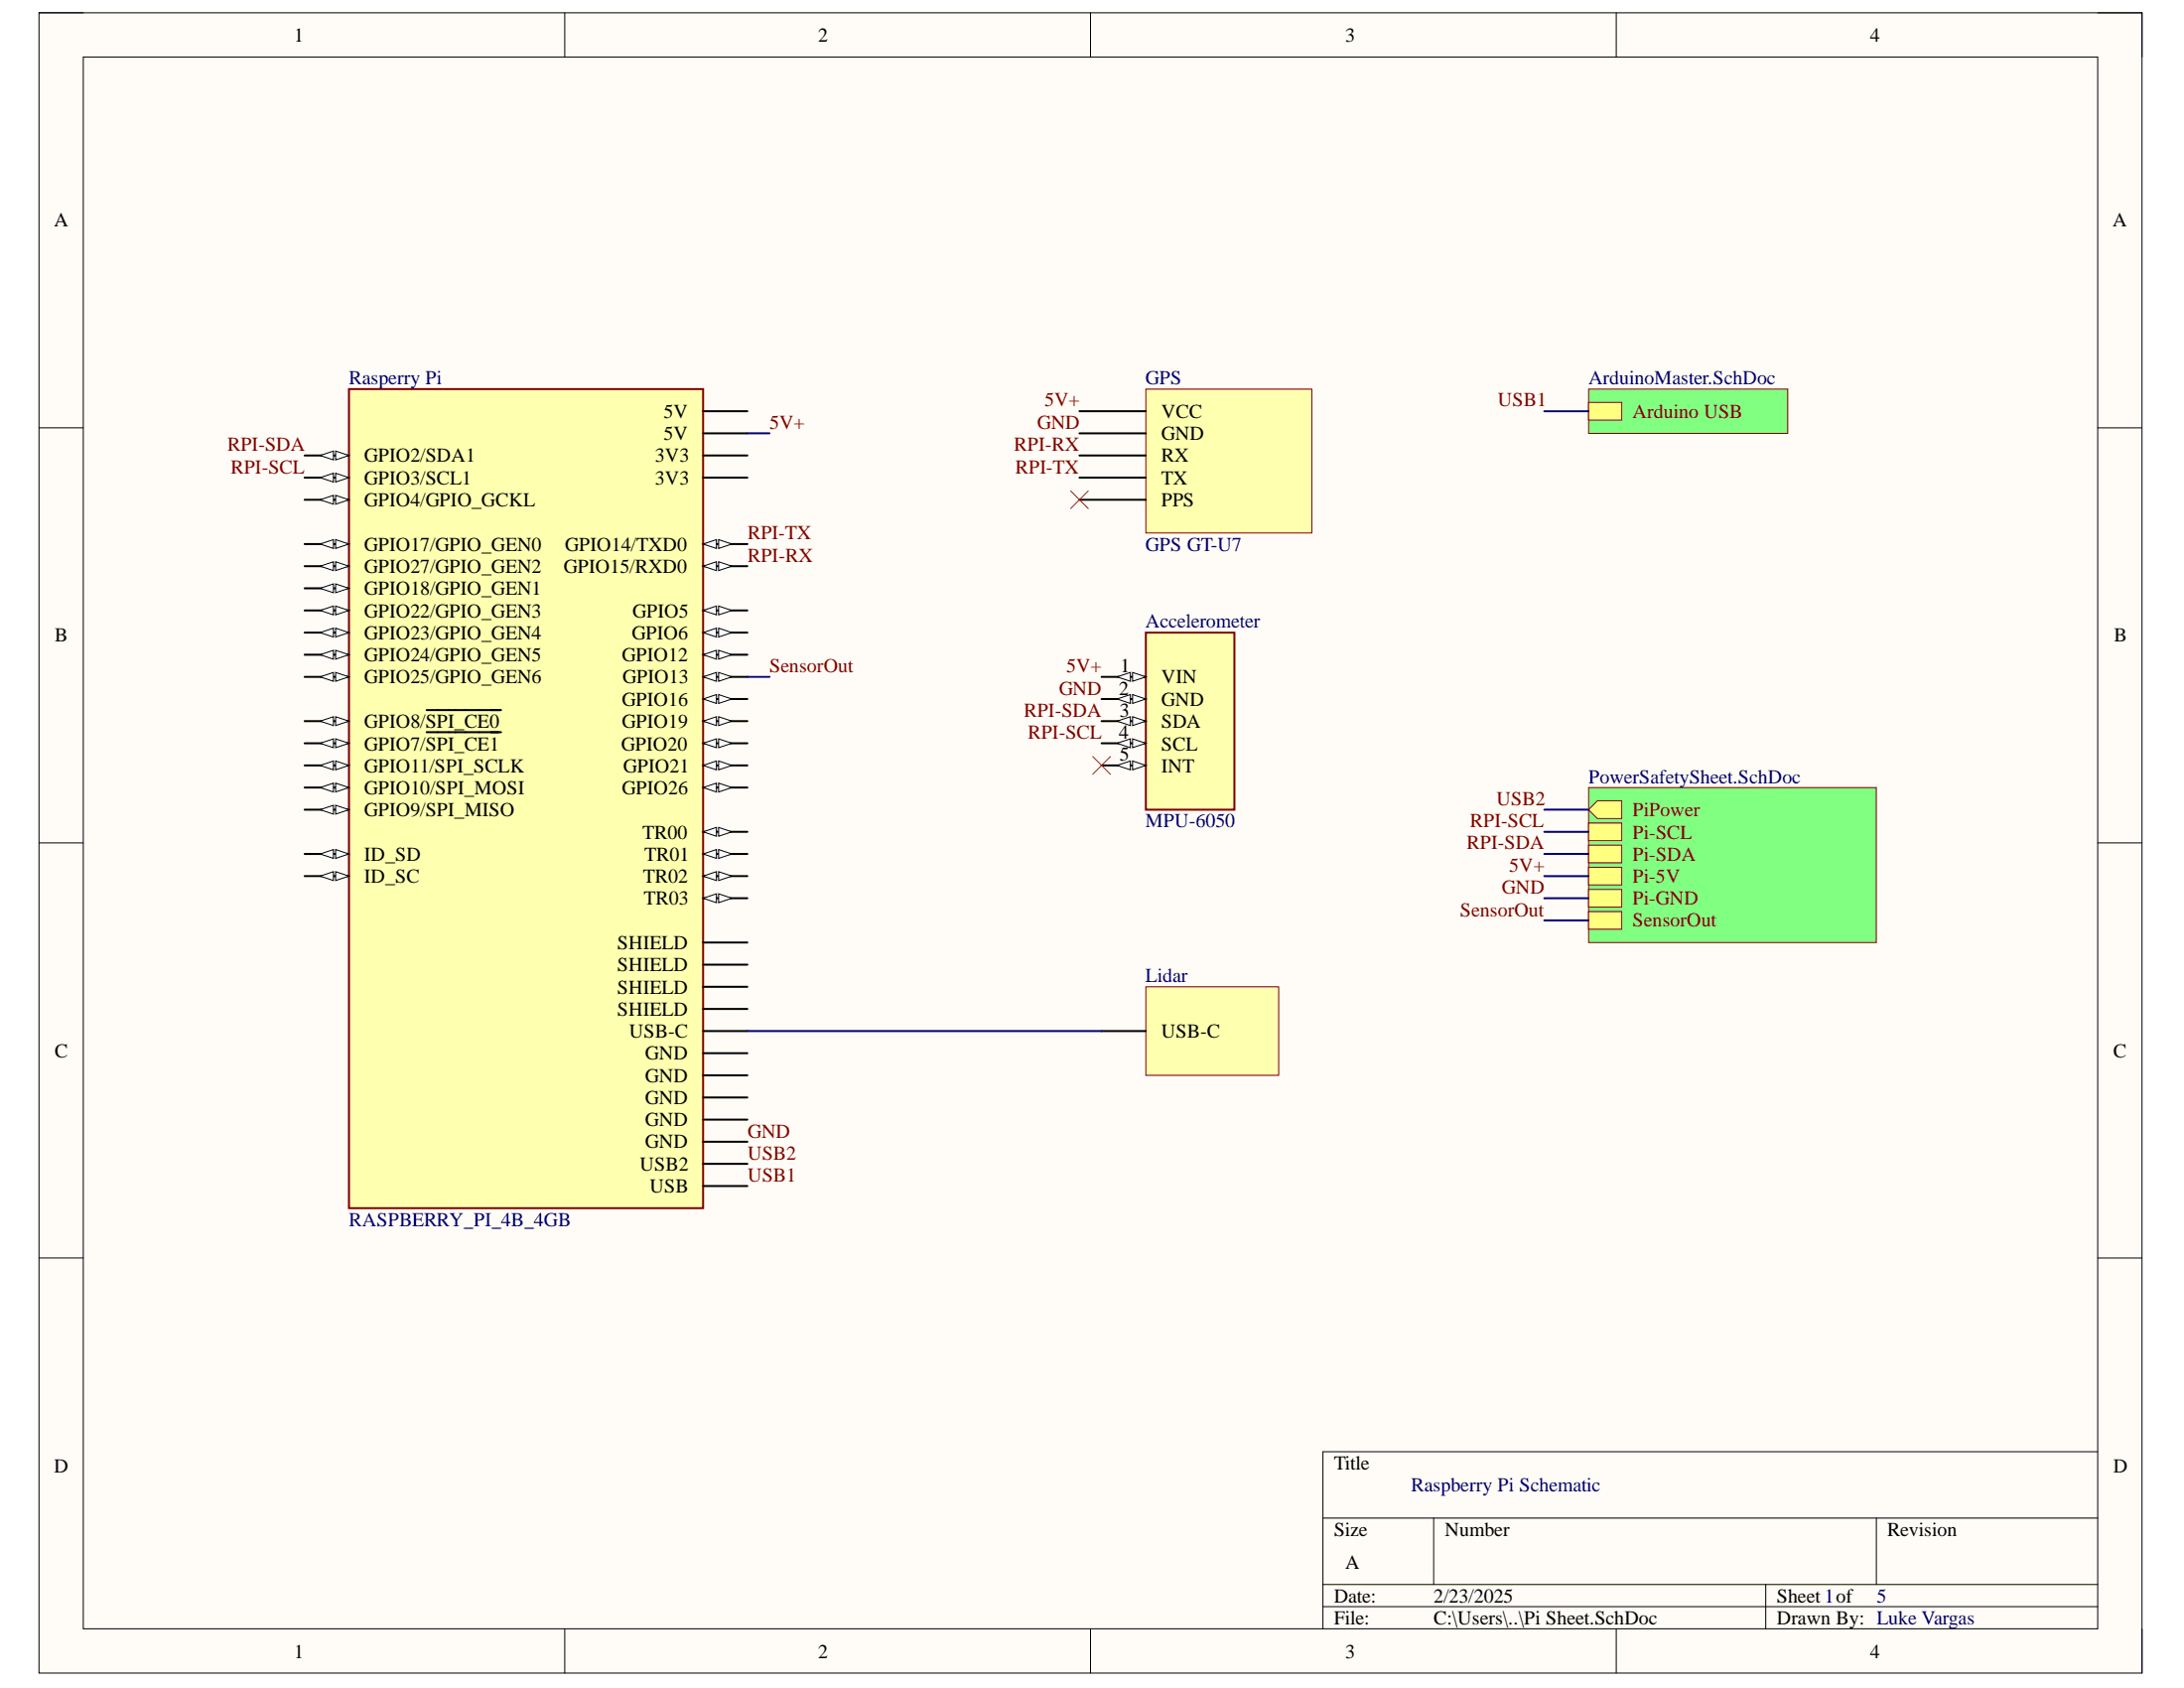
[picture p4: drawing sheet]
<svg xmlns="http://www.w3.org/2000/svg" width="279mm" height="216mm" viewBox="0 0 279 216" stroke-linecap="round" stroke-linejoin="round" font-family="sans-serif">
<path d="M5 1.6h269v212.4h-269z" fill-rule="evenodd" fill="#fffcf8"/>
<path d="M5 1.6h269v212.4h-269z" fill="none" stroke="#000" stroke-width=".13"/>
<path d="M10.7 7.3h257.7v201h-257.7z" fill-rule="evenodd" fill="#fffcf8"/>
<g fill="none" stroke="#000" stroke-width=".13">
<path d="M5 1.6h5.7M10.7 7.3h257.7v201h-257.7zM72.2 1.6v5.7M139.5 1.6v5.7M206.8 1.6v5.7M268.4 1.6h5.6v5.7M5 54.7h5.7M268.4 54.7h5.6M5 107.8h5.7M268.4 107.8h5.6M5 160.9h5.7M268.4 160.9h5.6"/>
<path d="M169.2 194.2h99.2M183.4 194.2v8.5M240 194.2v8.5M268.4 185.7h-99.2v22.6M72.2 208.3v5.7M139.5 208.3v5.7M169.2 202.7h99.2M169.2 205.5h99.2M206.8 208.3v5.7M225.9 202.7v5.6M274 208.3v5.7"/>
</g>
<path d="M44.6 49.8h45.3v104.7h-45.3z" fill-rule="evenodd" fill="#ffffb0"/>
<path d="M44.6 49.8h45.3v104.7h-45.3z" fill="none" stroke="#800000" stroke-width=".25"/>
<path d="M39 58.3h5.6" fill="none" stroke="#000" stroke-width=".25"/>
<path d="M42.9 57.7l1.7 .6-1.7 .5z" fill="#f8fcff"/>
<path d="M42.9 57.7l1.7 .6-1.7 .5z" fill="none" stroke="#000" stroke-width=".13"/>
<path d="M41 58.3l1.7-.6v1.1z" fill="#f8fcff"/>
<path d="M41 58.3l1.7-.6v1.1z" fill="none" stroke="#000" stroke-width=".13"/>
<path d="M39 61.1h5.6" fill="none" stroke="#000" stroke-width=".25"/>
<path d="M42.9 60.5l1.7 .6-1.7 .6z" fill="#f8fcff"/>
<path d="M42.9 60.5l1.7 .6-1.7 .6z" fill="none" stroke="#000" stroke-width=".13"/>
<path d="M41 61.1l1.7-.6v1.2z" fill="#f8fcff"/>
<path d="M41 61.1l1.7-.6v1.2z" fill="none" stroke="#000" stroke-width=".13"/>
<path d="M39 63.9h5.6" fill="none" stroke="#000" stroke-width=".25"/>
<path d="M42.9 63.4l1.7 .5-1.7 .6z" fill="#f8fcff"/>
<path d="M42.9 63.4l1.7 .5-1.7 .6z" fill="none" stroke="#000" stroke-width=".13"/>
<path d="M41 63.9l1.7-.5v1.1z" fill="#f8fcff"/>
<path d="M41 63.9l1.7-.5v1.1z" fill="none" stroke="#000" stroke-width=".13"/>
<path d="M39 69.6h5.6" fill="none" stroke="#000" stroke-width=".25"/>
<path d="M42.9 69l1.7 .6-1.7 .5z" fill="#f8fcff"/>
<path d="M42.9 69l1.7 .6-1.7 .5z" fill="none" stroke="#000" stroke-width=".13"/>
<path d="M41 69.6l1.7-.6v1.1z" fill="#f8fcff"/>
<path d="M41 69.6l1.7-.6v1.1z" fill="none" stroke="#000" stroke-width=".13"/>
<path d="M39 72.4h5.6" fill="none" stroke="#000" stroke-width=".25"/>
<path d="M42.9 71.9l1.7 .5-1.7 .6z" fill="#f8fcff"/>
<path d="M42.9 71.9l1.7 .5-1.7 .6z" fill="none" stroke="#000" stroke-width=".13"/>
<path d="M41 72.4l1.7-.5v1.1z" fill="#f8fcff"/>
<path d="M41 72.4l1.7-.5v1.1z" fill="none" stroke="#000" stroke-width=".13"/>
<path d="M39 75.2h5.6" fill="none" stroke="#000" stroke-width=".25"/>
<path d="M42.9 74.7l1.7 .5-1.7 .6z" fill="#f8fcff"/>
<path d="M42.9 74.7l1.7 .5-1.7 .6z" fill="none" stroke="#000" stroke-width=".13"/>
<path d="M41 75.2l1.7-.5v1.1z" fill="#f8fcff"/>
<path d="M41 75.2l1.7-.5v1.1z" fill="none" stroke="#000" stroke-width=".13"/>
<path d="M39 78.1h5.6" fill="none" stroke="#000" stroke-width=".25"/>
<path d="M42.9 77.5l1.7 .6-1.7 .5z" fill="#f8fcff"/>
<path d="M42.9 77.5l1.7 .6-1.7 .5z" fill="none" stroke="#000" stroke-width=".13"/>
<path d="M41 78.1l1.7-.6v1.1z" fill="#f8fcff"/>
<path d="M41 78.1l1.7-.6v1.1z" fill="none" stroke="#000" stroke-width=".13"/>
<path d="M39 80.9h5.6" fill="none" stroke="#000" stroke-width=".25"/>
<path d="M42.9 80.3l1.7 .6-1.7 .6z" fill="#f8fcff"/>
<path d="M42.9 80.3l1.7 .6-1.7 .6z" fill="none" stroke="#000" stroke-width=".13"/>
<path d="M41 80.9l1.7-.6v1.2z" fill="#f8fcff"/>
<path d="M41 80.9l1.7-.6v1.2z" fill="none" stroke="#000" stroke-width=".13"/>
<path d="M39 83.7h5.6" fill="none" stroke="#000" stroke-width=".25"/>
<path d="M42.9 83.2l1.7 .5-1.7 .6z" fill="#f8fcff"/>
<path d="M42.9 83.2l1.7 .5-1.7 .6z" fill="none" stroke="#000" stroke-width=".13"/>
<path d="M41 83.7l1.7-.5v1.1z" fill="#f8fcff"/>
<path d="M41 83.7l1.7-.5v1.1z" fill="none" stroke="#000" stroke-width=".13"/>
<path d="M39 86.6h5.6" fill="none" stroke="#000" stroke-width=".25"/>
<path d="M42.9 86l1.7 .6-1.7 .5z" fill="#f8fcff"/>
<path d="M42.9 86l1.7 .6-1.7 .5z" fill="none" stroke="#000" stroke-width=".13"/>
<path d="M41 86.6l1.7-.6v1.1z" fill="#f8fcff"/>
<path d="M41 86.6l1.7-.6v1.1z" fill="none" stroke="#000" stroke-width=".13"/>
<path d="M39 92.2h5.6" fill="none" stroke="#000" stroke-width=".25"/>
<path d="M42.9 91.7l1.7 .5-1.7 .6z" fill="#f8fcff"/>
<path d="M42.9 91.7l1.7 .5-1.7 .6z" fill="none" stroke="#000" stroke-width=".13"/>
<path d="M41 92.2l1.7-.5v1.1z" fill="#f8fcff"/>
<path d="M41 92.2l1.7-.5v1.1z" fill="none" stroke="#000" stroke-width=".13"/>
<path d="M39 95.1h5.6M54.6 90.8h9.5" fill="none" stroke="#000" stroke-width=".25"/>
<path d="M42.9 94.5l1.7 .6-1.7 .5z" fill="#f8fcff"/>
<path d="M42.9 94.5l1.7 .6-1.7 .5z" fill="none" stroke="#000" stroke-width=".13"/>
<path d="M41 95.1l1.7-.6v1.1z" fill="#f8fcff"/>
<path d="M41 95.1l1.7-.6v1.1z" fill="none" stroke="#000" stroke-width=".13"/>
<path d="M39 97.9h5.6M54.6 93.7h9.5" fill="none" stroke="#000" stroke-width=".25"/>
<path d="M42.9 97.3l1.7 .6-1.7 .6z" fill="#f8fcff"/>
<path d="M42.9 97.3l1.7 .6-1.7 .6z" fill="none" stroke="#000" stroke-width=".13"/>
<path d="M41 97.9l1.7-.6v1.2z" fill="#f8fcff"/>
<path d="M41 97.9l1.7-.6v1.2z" fill="none" stroke="#000" stroke-width=".13"/>
<path d="M39 100.7h5.6" fill="none" stroke="#000" stroke-width=".25"/>
<path d="M42.9 100.2l1.7 .5-1.7 .6z" fill="#f8fcff"/>
<path d="M42.9 100.2l1.7 .5-1.7 .6z" fill="none" stroke="#000" stroke-width=".13"/>
<path d="M41 100.7l1.7-.5v1.1z" fill="#f8fcff"/>
<path d="M41 100.7l1.7-.5v1.1z" fill="none" stroke="#000" stroke-width=".13"/>
<path d="M39 103.6h5.6" fill="none" stroke="#000" stroke-width=".25"/>
<path d="M42.9 103l1.7 .6-1.7 .5z" fill="#f8fcff"/>
<path d="M42.9 103l1.7 .6-1.7 .5z" fill="none" stroke="#000" stroke-width=".13"/>
<path d="M41 103.6l1.7-.6v1.1z" fill="#f8fcff"/>
<path d="M41 103.6l1.7-.6v1.1z" fill="none" stroke="#000" stroke-width=".13"/>
<path d="M39 109.2h5.6" fill="none" stroke="#000" stroke-width=".25"/>
<path d="M42.9 108.7l1.7 .5-1.7 .6z" fill="#f8fcff"/>
<path d="M42.9 108.7l1.7 .5-1.7 .6z" fill="none" stroke="#000" stroke-width=".13"/>
<path d="M41 109.2l1.7-.5v1.1z" fill="#f8fcff"/>
<path d="M41 109.2l1.7-.5v1.1z" fill="none" stroke="#000" stroke-width=".13"/>
<path d="M39 112.1h5.6" fill="none" stroke="#000" stroke-width=".25"/>
<path d="M42.9 111.5l1.7 .6-1.7 .5z" fill="#f8fcff"/>
<path d="M42.9 111.5l1.7 .6-1.7 .5z" fill="none" stroke="#000" stroke-width=".13"/>
<path d="M41 112.1l1.7-.6v1.1z" fill="#f8fcff"/>
<path d="M41 112.1l1.7-.6v1.1z" fill="none" stroke="#000" stroke-width=".13"/>
<path d="M89.9 52.6h5.7M89.9 55.4h5.7M89.9 58.3h5.7M89.9 61.1h5.7M89.9 69.6h5.7" fill="none" stroke="#000" stroke-width=".25"/>
<path d="M89.9 69.6l1.8-.6v1.1z" fill="#f8fcff"/>
<path d="M89.9 69.6l1.8-.6v1.1z" fill="none" stroke="#000" stroke-width=".13"/>
<path d="M91.9 69l1.7 .6-1.7 .5z" fill="#f8fcff"/>
<path d="M91.9 69l1.7 .6-1.7 .5z" fill="none" stroke="#000" stroke-width=".13"/>
<path d="M89.9 72.4h5.7" fill="none" stroke="#000" stroke-width=".25"/>
<path d="M89.9 72.4l1.8-.5v1.1z" fill="#f8fcff"/>
<path d="M89.9 72.4l1.8-.5v1.1z" fill="none" stroke="#000" stroke-width=".13"/>
<path d="M91.9 71.9l1.7 .5-1.7 .6z" fill="#f8fcff"/>
<path d="M91.9 71.9l1.7 .5-1.7 .6z" fill="none" stroke="#000" stroke-width=".13"/>
<path d="M89.9 78.1h5.7" fill="none" stroke="#000" stroke-width=".25"/>
<path d="M89.9 78.1l1.8-.6v1.1z" fill="#f8fcff"/>
<path d="M89.9 78.1l1.8-.6v1.1z" fill="none" stroke="#000" stroke-width=".13"/>
<path d="M91.9 77.5l1.7 .6-1.7 .5z" fill="#f8fcff"/>
<path d="M91.9 77.5l1.7 .6-1.7 .5z" fill="none" stroke="#000" stroke-width=".13"/>
<path d="M89.9 80.9h5.7" fill="none" stroke="#000" stroke-width=".25"/>
<path d="M89.9 80.9l1.8-.6v1.2z" fill="#f8fcff"/>
<path d="M89.9 80.9l1.8-.6v1.2z" fill="none" stroke="#000" stroke-width=".13"/>
<path d="M91.9 80.3l1.7 .6-1.7 .6z" fill="#f8fcff"/>
<path d="M91.9 80.3l1.7 .6-1.7 .6z" fill="none" stroke="#000" stroke-width=".13"/>
<path d="M89.9 83.7h5.7" fill="none" stroke="#000" stroke-width=".25"/>
<path d="M89.9 83.7l1.8-.5v1.1z" fill="#f8fcff"/>
<path d="M89.9 83.7l1.8-.5v1.1z" fill="none" stroke="#000" stroke-width=".13"/>
<path d="M91.9 83.2l1.7 .5-1.7 .6z" fill="#f8fcff"/>
<path d="M91.9 83.2l1.7 .5-1.7 .6z" fill="none" stroke="#000" stroke-width=".13"/>
<path d="M89.9 86.6h5.7" fill="none" stroke="#000" stroke-width=".25"/>
<path d="M89.9 86.6l1.8-.6v1.1z" fill="#f8fcff"/>
<path d="M89.9 86.6l1.8-.6v1.1z" fill="none" stroke="#000" stroke-width=".13"/>
<path d="M91.9 86l1.7 .6-1.7 .5z" fill="#f8fcff"/>
<path d="M91.9 86l1.7 .6-1.7 .5z" fill="none" stroke="#000" stroke-width=".13"/>
<path d="M89.9 89.4h5.7" fill="none" stroke="#000" stroke-width=".25"/>
<path d="M89.9 89.4l1.8-.6v1.2z" fill="#f8fcff"/>
<path d="M89.9 89.4l1.8-.6v1.2z" fill="none" stroke="#000" stroke-width=".13"/>
<path d="M91.9 88.8l1.7 .6-1.7 .6z" fill="#f8fcff"/>
<path d="M91.9 88.8l1.7 .6-1.7 .6z" fill="none" stroke="#000" stroke-width=".13"/>
<path d="M89.9 92.2h5.7" fill="none" stroke="#000" stroke-width=".25"/>
<path d="M89.9 92.2l1.8-.5v1.1z" fill="#f8fcff"/>
<path d="M89.9 92.2l1.8-.5v1.1z" fill="none" stroke="#000" stroke-width=".13"/>
<path d="M91.9 91.7l1.7 .5-1.7 .6z" fill="#f8fcff"/>
<path d="M91.9 91.7l1.7 .5-1.7 .6z" fill="none" stroke="#000" stroke-width=".13"/>
<path d="M89.9 95.1h5.7" fill="none" stroke="#000" stroke-width=".25"/>
<path d="M89.9 95.1l1.8-.6v1.1z" fill="#f8fcff"/>
<path d="M89.9 95.1l1.8-.6v1.1z" fill="none" stroke="#000" stroke-width=".13"/>
<path d="M91.9 94.5l1.7 .6-1.7 .5z" fill="#f8fcff"/>
<path d="M91.9 94.5l1.7 .6-1.7 .5z" fill="none" stroke="#000" stroke-width=".13"/>
<path d="M89.9 97.9h5.7" fill="none" stroke="#000" stroke-width=".25"/>
<path d="M89.9 97.9l1.8-.6v1.2z" fill="#f8fcff"/>
<path d="M89.9 97.9l1.8-.6v1.2z" fill="none" stroke="#000" stroke-width=".13"/>
<path d="M91.9 97.3l1.7 .6-1.7 .6z" fill="#f8fcff"/>
<path d="M91.9 97.3l1.7 .6-1.7 .6z" fill="none" stroke="#000" stroke-width=".13"/>
<path d="M89.9 100.7h5.7" fill="none" stroke="#000" stroke-width=".25"/>
<path d="M89.9 100.7l1.8-.5v1.1z" fill="#f8fcff"/>
<path d="M89.9 100.7l1.8-.5v1.1z" fill="none" stroke="#000" stroke-width=".13"/>
<path d="M91.9 100.2l1.7 .5-1.7 .6z" fill="#f8fcff"/>
<path d="M91.9 100.2l1.7 .5-1.7 .6z" fill="none" stroke="#000" stroke-width=".13"/>
<path d="M89.9 106.4h5.7" fill="none" stroke="#000" stroke-width=".25"/>
<path d="M89.9 106.4l1.8-.6v1.2z" fill="#f8fcff"/>
<path d="M89.9 106.4l1.8-.6v1.2z" fill="none" stroke="#000" stroke-width=".13"/>
<path d="M91.9 105.8l1.7 .6-1.7 .6z" fill="#f8fcff"/>
<path d="M91.9 105.8l1.7 .6-1.7 .6z" fill="none" stroke="#000" stroke-width=".13"/>
<path d="M89.9 109.2h5.7" fill="none" stroke="#000" stroke-width=".25"/>
<path d="M89.9 109.2l1.8-.5v1.1z" fill="#f8fcff"/>
<path d="M89.9 109.2l1.8-.5v1.1z" fill="none" stroke="#000" stroke-width=".13"/>
<path d="M91.9 108.7l1.7 .5-1.7 .6z" fill="#f8fcff"/>
<path d="M91.9 108.7l1.7 .5-1.7 .6z" fill="none" stroke="#000" stroke-width=".13"/>
<path d="M89.9 112.1h5.7" fill="none" stroke="#000" stroke-width=".25"/>
<path d="M89.9 112.1l1.8-.6v1.1z" fill="#f8fcff"/>
<path d="M89.9 112.1l1.8-.6v1.1z" fill="none" stroke="#000" stroke-width=".13"/>
<path d="M91.9 111.5l1.7 .6-1.7 .5z" fill="#f8fcff"/>
<path d="M91.9 111.5l1.7 .6-1.7 .5z" fill="none" stroke="#000" stroke-width=".13"/>
<path d="M89.9 114.9h5.7" fill="none" stroke="#000" stroke-width=".25"/>
<path d="M89.9 114.9l1.8-.6v1.2z" fill="#f8fcff"/>
<path d="M89.9 114.9l1.8-.6v1.2z" fill="none" stroke="#000" stroke-width=".13"/>
<path d="M91.9 114.3l1.7 .6-1.7 .6z" fill="#f8fcff"/>
<path d="M91.9 114.3l1.7 .6-1.7 .6z" fill="none" stroke="#000" stroke-width=".13"/>
<path d="M89.9 120.6h5.7M89.9 123.4h5.7M89.9 126.2h5.7M89.9 129h5.7M89.9 131.9h5.7M89.9 134.7h5.7M89.9 137.5h5.7M89.9 140.4h5.7M89.9 143.2h5.7M89.9 146h5.7M89.9 148.9h5.7M89.9 151.7h5.7" fill="none" stroke="#000" stroke-width=".25"/>
<path d="M146.6 126.2h17v11.3h-17z" fill-rule="evenodd" fill="#ffffb0"/>
<path d="M146.6 126.2h17v11.3h-17z" fill="none" stroke="#800000" stroke-width=".13"/>
<path d="M140.9 131.9h5.7" fill="none" stroke="#000" stroke-width=".25"/>
<path d="M146.6 80.9h11.3v22.7h-11.3z" fill-rule="evenodd" fill="#ffffb0"/>
<path d="M146.6 80.9h11.3v22.7h-11.3z" fill="none" stroke="#800000" stroke-width=".25"/>
<path d="M140.9 89.4h5.7" fill="none" stroke="#000" stroke-width=".25"/>
<path d="M144.9 88.8l1.7 .6-1.7 .6z" fill="#f8fcff"/>
<path d="M144.9 88.8l1.7 .6-1.7 .6z" fill="none" stroke="#000" stroke-width=".13"/>
<path d="M142.9 89.4l1.7-.6v1.2z" fill="#f8fcff"/>
<path d="M142.9 89.4l1.7-.6v1.2z" fill="none" stroke="#000" stroke-width=".13"/>
<path d="M140.9 86.6h5.7" fill="none" stroke="#000" stroke-width=".25"/>
<path d="M144.9 86l1.7 .6-1.7 .5z" fill="#f8fcff"/>
<path d="M144.9 86l1.7 .6-1.7 .5z" fill="none" stroke="#000" stroke-width=".13"/>
<path d="M142.9 86.6l1.7-.6v1.1z" fill="#f8fcff"/>
<path d="M142.9 86.6l1.7-.6v1.1z" fill="none" stroke="#000" stroke-width=".13"/>
<path d="M140.9 92.2h5.7" fill="none" stroke="#000" stroke-width=".25"/>
<path d="M144.9 91.7l1.7 .5-1.7 .6z" fill="#f8fcff"/>
<path d="M144.9 91.7l1.7 .5-1.7 .6z" fill="none" stroke="#000" stroke-width=".13"/>
<path d="M142.9 92.2l1.7-.5v1.1z" fill="#f8fcff"/>
<path d="M142.9 92.2l1.7-.5v1.1z" fill="none" stroke="#000" stroke-width=".13"/>
<path d="M140.9 95.1h5.7" fill="none" stroke="#000" stroke-width=".25"/>
<path d="M144.9 94.5l1.7 .6-1.7 .5z" fill="#f8fcff"/>
<path d="M144.9 94.5l1.7 .6-1.7 .5z" fill="none" stroke="#000" stroke-width=".13"/>
<path d="M142.9 95.1l1.7-.6v1.1z" fill="#f8fcff"/>
<path d="M142.9 95.1l1.7-.6v1.1z" fill="none" stroke="#000" stroke-width=".13"/>
<path d="M140.9 97.9h5.7" fill="none" stroke="#000" stroke-width=".25"/>
<path d="M144.9 97.3l1.7 .6-1.7 .6z" fill="#f8fcff"/>
<path d="M144.9 97.3l1.7 .6-1.7 .6z" fill="none" stroke="#000" stroke-width=".13"/>
<path d="M142.9 97.9l1.7-.6v1.2z" fill="#f8fcff"/>
<path d="M142.9 97.9l1.7-.6v1.2z" fill="none" stroke="#000" stroke-width=".13"/>
<path d="M146.6 49.8h21.2v18.4h-21.2z" fill-rule="evenodd" fill="#ffffb0"/>
<path d="M146.6 49.8h21.2v18.4h-21.2z" fill="none" stroke="#800000" stroke-width=".13"/>
<path d="M138.1 58.3h8.5M138.1 55.4h8.5M138.1 52.6h8.5M138.1 63.9h8.5M138.1 61.1h8.5" fill="none" stroke="#000" stroke-width=".25"/>
<path d="M137 62.8l2.2 2.3M139.2 62.8l-2.2 2.3M139.8 96.8l2.3 2.2M142.1 96.8l-2.3 2.2" fill="none" stroke="#f00" stroke-width=".13"/>
<path d="M203.2 49.8h25.5v5.6h-25.5z" fill-rule="evenodd" fill="#80ff80"/>
<path d="M203.2 49.8h25.5v5.6h-25.5z" fill="none" stroke="#800000" stroke-width=".13"/>
<path d="M203.2 51.5h4.3v2.2h-4.3z" fill-rule="evenodd" fill="#ffff80"/>
<path d="M203.2 51.5h4.3v2.2h-4.3z" fill="none" stroke="#800000" stroke-width=".13"/>
<path d="M203.2 100.7h36.8v19.9h-36.8z" fill-rule="evenodd" fill="#80ff80"/>
<path d="M203.2 100.7h36.8v19.9h-36.8z" fill="none" stroke="#800000" stroke-width=".13"/>
<path d="M203.2 103.6l1.2-1.2h3.1v2.3h-3.1z" fill-rule="evenodd" fill="#ffff80"/>
<path d="M203.2 103.6l1.2-1.2h3.1v2.3h-3.1z" fill="none" stroke="#800000" stroke-width=".13"/>
<path d="M203.2 105.3h4.3v2.2h-4.3z" fill-rule="evenodd" fill="#ffff80"/>
<path d="M203.2 105.3h4.3v2.2h-4.3z" fill="none" stroke="#800000" stroke-width=".13"/>
<path d="M203.2 108.1h4.3v2.3h-4.3z" fill-rule="evenodd" fill="#ffff80"/>
<path d="M203.2 108.1h4.3v2.3h-4.3z" fill="none" stroke="#800000" stroke-width=".13"/>
<path d="M203.2 110.9h4.3v2.3h-4.3z" fill-rule="evenodd" fill="#ffff80"/>
<path d="M203.2 110.9h4.3v2.3h-4.3z" fill="none" stroke="#800000" stroke-width=".13"/>
<path d="M203.2 113.8h4.3v2.2h-4.3z" fill-rule="evenodd" fill="#ffff80"/>
<path d="M203.2 113.8h4.3v2.2h-4.3z" fill="none" stroke="#800000" stroke-width=".13"/>
<path d="M203.2 116.6h4.3v2.3h-4.3z" fill-rule="evenodd" fill="#ffff80"/>
<path d="M203.2 116.6h4.3v2.3h-4.3z" fill="none" stroke="#800000" stroke-width=".13"/>
<path d="M95.6 55.4h2.8M197.6 52.6h5.6M95.6 86.6h2.8M197.6 103.6h5.6M197.6 106.4h5.6M197.6 109.2h5.6M197.6 112.1h5.6M197.6 114.9h5.6M197.6 117.7h5.6M95.6 131.9h45.3" fill="none" stroke="#000080" stroke-width=".25"/>
<g font-size="2.5">
<text x="37.6" y="5.3">1</text>
<text x="104.7" y="5.3">2</text>
<text x="172.1" y="5.3">3</text>
<text x="239.2" y="5.3">4</text>
<text x="6.9" y="29">A</text>
<text x="270.3" y="29">A</text>
<text x="84.9" y="53.4">5V</text>
<text x="148.6" y="53.4">VCC</text>
<text x="46.6" y="59.1">GPIO2/SDA1</text>
<text x="83.8" y="59.1">3V3</text>
<text x="84.9" y="56.3">5V</text>
<text x="148.6" y="59.1">RX</text>
<text x="148.6" y="56.3">GND</text>
<text x="46.6" y="62">GPIO3/SCL1</text>
<text x="46.6" y="64.8">GPIO4/GPIO_GCKL</text>
<text x="83.8" y="62">3V3</text>
<text x="148.6" y="64.8">PPS</text>
<text x="148.6" y="62">TX</text>
<text x="46.6" y="70.4">GPIO17/GPIO_GEN0</text>
<text x="72.3" y="70.4">GPIO14/TXD0</text>
<text x="46.6" y="73.3">GPIO27/GPIO_GEN2</text>
<text x="46.6" y="76.1">GPIO18/GPIO_GEN1</text>
<text x="72.1" y="73.3">GPIO15/RXD0</text>
<text x="7" y="82.1">B</text>
<text x="46.6" y="79">GPIO22/GPIO_GEN3</text>
<text x="46.6" y="81.8">GPIO23/GPIO_GEN4</text>
<text x="80.8" y="81.8">GPIO6</text>
<text x="80.9" y="79">GPIO5</text>
<text x="270.4" y="82.1">B</text>
<text x="46.6" y="84.6">GPIO24/GPIO_GEN5</text>
<text x="46.6" y="87.4">GPIO25/GPIO_GEN6</text>
<text x="79.6" y="84.6">GPIO12</text>
<text x="79.7" y="87.4">GPIO13</text>
<text x="143.2" y="88.9">2</text>
<text x="143.3" y="86">1</text>
<text x="148.6" y="87.4">VIN</text>
<text x="46.6" y="93.1">GPIO8/SPI_CE0</text>
<text x="46.6" y="96">GPIO7/SPI_CE1</text>
<text x="79.5" y="96">GPIO20</text>
<text x="79.6" y="90.3">GPIO16</text>
<text x="79.6" y="93.1">GPIO19</text>
<text x="143.2" y="94.5">4</text>
<text x="143.3" y="91.7">3</text>
<text x="148.6" y="90.3">GND</text>
<text x="148.6" y="93.1">SDA</text>
<text x="148.6" y="96">SCL</text>
<text x="46.6" y="98.8">GPIO11/SPI_SCLK</text>
<text x="46.6" y="101.6">GPIO10/SPI_MOSI</text>
<text x="79.6" y="101.6">GPIO26</text>
<text x="79.7" y="98.8">GPIO21</text>
<text x="143.3" y="97.3">5</text>
<text x="148.6" y="98.8">INT</text>
<text x="46.6" y="104.4">GPIO9/SPI_MISO</text>
<text x="82.2" y="107.3">TR00</text>
<text x="46.6" y="110.1">ID_SD</text>
<text x="46.6" y="112.9">ID_SC</text>
<text x="82.3" y="112.9">TR02</text>
<text x="82.4" y="110.1">TR01</text>
<text x="82.4" y="115.7">TR03</text>
<text x="79" y="121.4">SHIELD</text>
<text x="79" y="124.2">SHIELD</text>
<text x="79" y="127.1">SHIELD</text>
<text x="79" y="129.9">SHIELD</text>
<text x="7" y="135.2">C</text>
<text x="80.5" y="132.7">USB-C</text>
<text x="82.5" y="135.5">GND</text>
<text x="148.6" y="132.7">USB-C</text>
<text x="270.3" y="135.2">C</text>
<text x="82.5" y="138.4">GND</text>
<text x="82.5" y="141.2">GND</text>
<text x="81.9" y="149.7">USB2</text>
<text x="82.5" y="144.1">GND</text>
<text x="82.5" y="146.9">GND</text>
<text x="83.1" y="152.5">USB</text>
<text x="6.9" y="188.3">D</text>
<text x="170.6" y="188">Title</text>
<text x="270.3" y="188.3">D</text>
<text x="170.6" y="196.4">Size</text>
<text x="184.9" y="196.4">Number</text>
<text x="241.4" y="196.4">Revision</text>
<text x="172.1" y="200.7">A</text>
<text x="170.6" y="204.9">Date:</text>
<text x="170.6" y="207.7">File:</text>
<text x="183.4" y="204.9">2/23/2025</text>
<text x="183.4" y="207.7">C:\Users\..\Pi Sheet.SchDoc</text>
<text x="227.3" y="204.9">Sheet 1of</text>
<text x="227.3" y="207.7">Drawn By: Luke Vargas</text>
<text x="37.6" y="212">1</text>
<text x="104.7" y="212">2</text>
<text x="172.1" y="212">3</text>
<text x="239.2" y="212">4</text>
</g>
<g font-size="2.5" fill="#000080">
<text x="44.6" y="49.2">Rasperry Pi</text>
<text x="146.5" y="49.2">GPS</text>
<text x="203.2" y="49.2">ArduinoMaster.SchDoc</text>
<text x="146.5" y="70.4">GPS GT-U7</text>
<text x="146.5" y="80.3">Accelerometer</text>
<text x="203.2" y="100.2">PowerSafetySheet.SchDoc</text>
<text x="146.5" y="105.9">MPU-6050</text>
<text x="146.5" y="125.6">Lidar</text>
<text x="44.6" y="156.8">RASPBERRY_PI_4B_4GB</text>
<text x="180.5" y="190.7">Raspberry Pi Schematic</text>
<text x="240.1" y="204.9">5</text>
</g>
<g font-size="2.5" fill="#800000">
<text x="133.6" y="52">5V+</text>
<text x="191.6" y="52">USB1</text>
<text x="208.9" y="53.4">Arduino USB</text>
<text x="29.1" y="57.7">RPI-SDA</text>
<text x="98.4" y="54.9">5V+</text>
<text x="129.7" y="57.7">RPI-RX</text>
<text x="132.7" y="54.9">GND</text>
<text x="29.5" y="60.5">RPI-SCL</text>
<text x="129.9" y="60.5">RPI-TX</text>
<text x="95.6" y="69">RPI-TX</text>
<text x="95.6" y="71.9">RPI-RX</text>
<text x="98.4" y="86">SensorOut</text>
<text x="135.5" y="88.9">GND</text>
<text x="136.4" y="86">5V+</text>
<text x="131" y="91.7">RPI-SDA</text>
<text x="131.5" y="94.5">RPI-SCL</text>
<text x="188.1" y="105.9">RPI-SCL</text>
<text x="191.5" y="103">USB2</text>
<text x="208.9" y="104.4">PiPower</text>
<text x="208.9" y="107.3">Pi-SCL</text>
<text x="187.6" y="108.6">RPI-SDA</text>
<text x="193.1" y="111.5">5V+</text>
<text x="208.9" y="110.1">Pi-SDA</text>
<text x="208.9" y="112.9">Pi-5V</text>
<text x="186.8" y="117.2">SensorOut</text>
<text x="192.1" y="114.3">GND</text>
<text x="208.9" y="115.7">Pi-GND</text>
<text x="208.9" y="118.5">SensorOut</text>
<text x="95.6" y="148.3">USB2</text>
<text x="95.6" y="145.5">GND</text>
<text x="95.6" y="151.2">USB1</text>
</g>
</svg>
